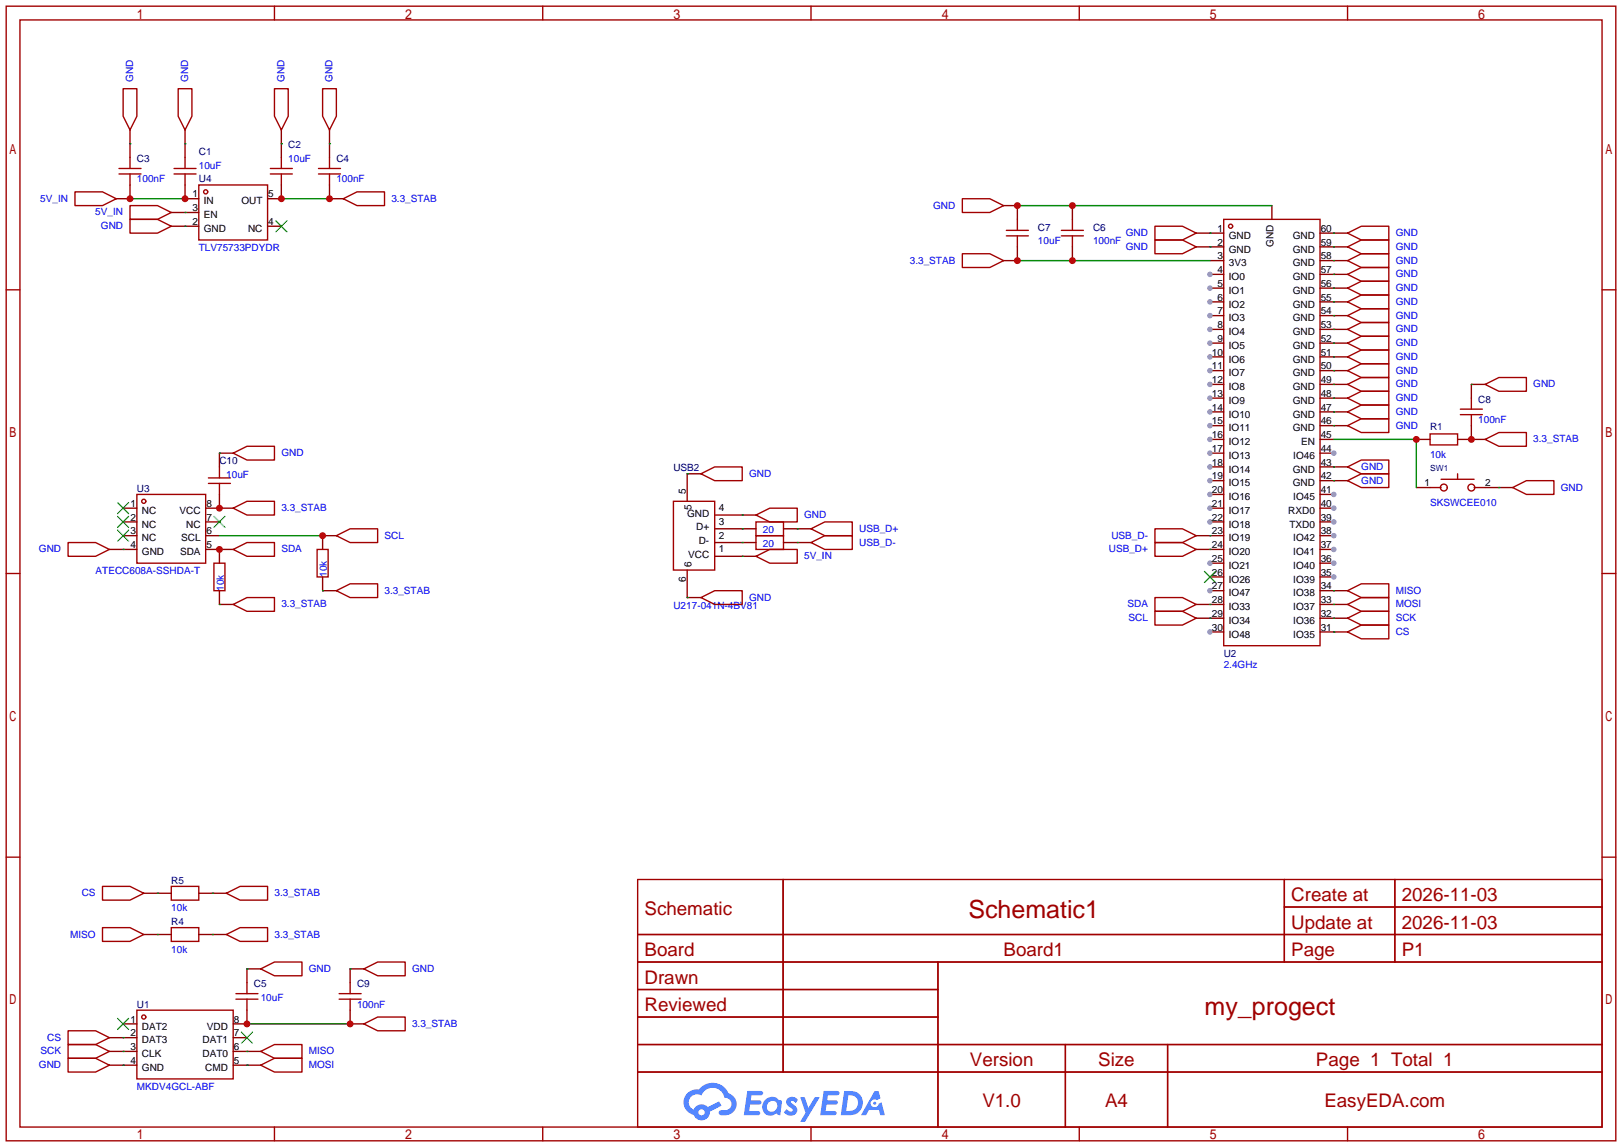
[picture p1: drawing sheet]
<svg xmlns="http://www.w3.org/2000/svg" width="299mm" height="212mm" viewBox="0 0 299 212" stroke-linecap="round" stroke-linejoin="round" font-family="sans-serif">
<g fill="none" stroke="#a10000" stroke-width=".25">
<path d="M1.1 1.1h297.2v209.6h-297.2zM3.7 3.7h292.1v204.5h-292.1zM50.7 1.1v2.6M100.2 1.1v2.6M149.7 1.1v2.6M199.3 1.1v2.6M248.8 1.1v2.6M1.1 53.5h2.6M295.8 53.5h2.5M1.1 105.9h2.6M295.8 105.9h2.5M1.1 158.3h2.6"/>
<path d="M295.8 158.3h2.5M117.7 172.6h178.1M117.7 162.4h178.1v45.8h-178.1zM117.7 177.7h178.1M144.6 162.4v35.6M173.2 177.7v30.5M237.1 162.4v15.3M237.1 167.5h58.7M257.5 162.4v15.3M117.7 182.8h55.5M117.7 192.9h178.1M117.7 187.8h55.5"/>
<path d="M117.7 198h178.1M196.7 192.9v15.3M215.6 192.9v15.3M50.7 208.2v2.5M100.2 208.2v2.5M149.7 208.2v2.5M199.3 208.2v2.5M248.8 208.2v2.5"/>
</g>
<g fill="#5487ff">
<path d="M145.5 202.8a1.3 1.3 0 0 1 1.8 .3l-.4 .6a.54 .54 0 0 0-.9-.2l.1 .2a1.58 1.58 0 0 1 1.1 1.6 1.43 1.43 0 0 1-2.5 .1l.5-.6a.64 .64 0 0 0 .5 .5 .64 .64 0 0 0 .7-.3l-.2-.2a1.6 1.6 0 0 1-1-1.6z"/>
<path d="M147.7 202.7h.9l.7 1.9 1.1-1.9h.9l-2.7 4.5h-.9l1-1.7z"/>
<path d="M138 201.5h1.6a1.31 1.31 0 0 1 1.2 .2 .4 .4 0 0 1-.3 .6h-1.8l-.1 .9h1.6a.4 .4 0 0 1 .4 .4 .4 .4 0 0 1-.4 .4h-1.7l-.2 1.2h.8a1.23 1.23 0 0 1 1.2 .2 .39 .39 0 0 1-.3 .6h-2.7z"/>
<path d="M152.1 201.5h1.6a1.32 1.32 0 0 1 1.3 .2 .39 .39 0 0 1-.4 .6h-1.7l-.2 .9h1.7a.4 .4 0 0 1 .3 .4 .4 .4 0 0 1-.4 .4h-1.7l-.2 1.2h.8a1.23 1.23 0 0 1 1.2 .2 .39 .39 0 0 1-.3 .6h-2.7z"/>
<path d="M161.5 201.5h.7l.4 1.3-.7 .4a.75 .75 0 0 0-1.1 .3 .75 .75 0 0 0 .5 1 .75 .75 0 0 0 .9-.6l.6-.3 .6 2.4h-.9l-.2-1h-1.9l-.5 1h-.9z"/>
<path d="M155.9 201.5l-.7 4.5h1.5a2.27 2.27 0 0 0 2.6-2.3 2.27 2.27 0 0 0-2.7-2.2zM156.6 202.3a1.5 1.5 0 0 1 1.8 1.5 1.5 1.5 0 0 1-1.9 1.4h-.3z"/>
<path d="M141.3 203.1a1.62 1.62 0 0 0-.4 2.1 1.62 1.62 0 0 0 2 .7l.4-.3 .3 .3 .5 .1 .3-2.5-.2-.3h-.4a1.58 1.58 0 0 0-2.5-.1zM141.9 203.6a.99 .99 0 0 1 1.6 .3 .99 .99 0 0 1-.9 1.4 .94 .94 0 0 1-1-.5 .94 .94 0 0 1 .3-1.2z"/>
<path d="M126.9 201.9a2.37 2.37 0 0 0 1.2 4 1.54 1.54 0 0 0 1.7 1 1.54 1.54 0 0 0 1.3-1.6l2.1-1.1-.5-.8-2 1.1a1.57 1.57 0 0 0-2.6 .4 1.5 1.5 0 0 1-.8-2.1 1.5 1.5 0 0 1 2.2-.5 2.23 2.23 0 0 1 2.3-1.4 2.23 2.23 0 0 1 2 1.8 1.16 1.16 0 0 1 1.2 1.1 1.16 1.16 0 0 1-1 1.3h-.7a.47 .47 0 0 0-.6 .3 .47 .47 0 0 0 .4 .6 2.23 2.23 0 0 0 2.3-.7 2.23 2.23 0 0 0 .4-2.3 2.16 2.16 0 0 0-1.3-1.1 3.2 3.2 0 0 0-5.4-.7l-1.2 .1zM129 205.4a.58 .58 0 0 1 1.1 0 .58 .58 0 0 1-1.1 0z"/>
<circle cx="161.5" cy="203.8" r=".28"/>
</g>
<g fill="none" stroke="#a10000" stroke-width=".25">
<path d="M225.9 40.5h17.8v78.8h-17.8zM25.3 186.6h17.8v12.7h-17.8z"/>
<circle cx="227.2" cy="41.8" r=".38"/>
<circle cx="26.5" cy="187.8" r=".38"/>
</g>
<path d="M223.4 43.1h2.5M223.4 45.6h2.5M223.4 48.1h2.5M223.4 50.7h2.5M22.7 189.1h2.6M22.7 191.6h2.6M22.7 194.2h2.6M22.7 196.7h2.6M43.1 189.1h2.5M43.1 191.6h2.5M43.1 194.2h2.5M43.1 196.7h2.5" fill="none" stroke="#870000" stroke-width=".25"/>
<path d="M21.7 188.1l2 2M23.7 188.1l-2 2M44.6 190.6l2 2.1M46.6 190.6l-2 2.1" fill="none" stroke="#3c3" stroke-width=".25"/>
<circle cx="223.4" cy="50.7" r=".51" fill="#999"/>
<path d="M223.4 53.2h2.5" fill="none" stroke="#870000" stroke-width=".25"/>
<circle cx="223.4" cy="53.2" r=".51" fill="#999"/>
<path d="M223.4 55.8h2.5" fill="none" stroke="#870000" stroke-width=".25"/>
<circle cx="223.4" cy="55.8" r=".51" fill="#999"/>
<path d="M223.4 58.3h2.5" fill="none" stroke="#870000" stroke-width=".25"/>
<circle cx="223.4" cy="58.3" r=".51" fill="#999"/>
<path d="M223.4 60.8h2.5" fill="none" stroke="#870000" stroke-width=".25"/>
<circle cx="223.4" cy="60.8" r=".51" fill="#999"/>
<path d="M223.4 63.4h2.5" fill="none" stroke="#870000" stroke-width=".25"/>
<circle cx="223.4" cy="63.4" r=".51" fill="#999"/>
<path d="M223.4 65.9h2.5" fill="none" stroke="#870000" stroke-width=".25"/>
<circle cx="223.4" cy="65.9" r=".51" fill="#999"/>
<path d="M223.4 68.5h2.5" fill="none" stroke="#870000" stroke-width=".25"/>
<circle cx="223.4" cy="68.5" r=".51" fill="#999"/>
<path d="M223.4 71h2.5" fill="none" stroke="#870000" stroke-width=".25"/>
<circle cx="223.4" cy="71" r=".51" fill="#999"/>
<path d="M223.4 73.5h2.5" fill="none" stroke="#870000" stroke-width=".25"/>
<circle cx="223.4" cy="73.5" r=".51" fill="#999"/>
<path d="M223.4 76.1h2.5" fill="none" stroke="#870000" stroke-width=".25"/>
<circle cx="223.4" cy="76.1" r=".51" fill="#999"/>
<path d="M223.4 78.6h2.5" fill="none" stroke="#870000" stroke-width=".25"/>
<circle cx="223.4" cy="78.6" r=".51" fill="#999"/>
<path d="M223.4 81.2h2.5" fill="none" stroke="#870000" stroke-width=".25"/>
<circle cx="223.4" cy="81.2" r=".51" fill="#999"/>
<path d="M223.4 83.7h2.5" fill="none" stroke="#870000" stroke-width=".25"/>
<circle cx="223.4" cy="83.7" r=".51" fill="#999"/>
<path d="M223.4 86.2h2.5" fill="none" stroke="#870000" stroke-width=".25"/>
<circle cx="223.4" cy="86.2" r=".51" fill="#999"/>
<path d="M223.4 88.8h2.5" fill="none" stroke="#870000" stroke-width=".25"/>
<circle cx="223.4" cy="88.8" r=".51" fill="#999"/>
<path d="M223.4 91.3h2.5" fill="none" stroke="#870000" stroke-width=".25"/>
<circle cx="223.4" cy="91.3" r=".51" fill="#999"/>
<path d="M223.4 93.9h2.5" fill="none" stroke="#870000" stroke-width=".25"/>
<circle cx="223.4" cy="93.9" r=".51" fill="#999"/>
<path d="M223.4 96.4h2.5" fill="none" stroke="#870000" stroke-width=".25"/>
<circle cx="223.4" cy="96.4" r=".51" fill="#999"/>
<path d="M223.4 98.9h2.5M223.4 101.5h2.5M223.4 104h2.5" fill="none" stroke="#870000" stroke-width=".25"/>
<circle cx="223.4" cy="104" r=".51" fill="#999"/>
<path d="M223.4 106.6h2.5M223.4 109.1h2.5" fill="none" stroke="#870000" stroke-width=".25"/>
<path d="M222.4 105.5l2 2.1M224.4 105.5l-2 2.1" fill="none" stroke="#3c3" stroke-width=".25"/>
<circle cx="223.4" cy="109.1" r=".51" fill="#999"/>
<path d="M223.4 111.6h2.5M223.4 114.2h2.5M223.4 116.7h2.5" fill="none" stroke="#870000" stroke-width=".25"/>
<circle cx="223.4" cy="116.7" r=".51" fill="#999"/>
<path d="M243.7 116.7h2.6M243.7 114.2h2.6M243.7 111.6h2.6M243.7 109.1h2.6M243.7 106.6h2.6" fill="none" stroke="#870000" stroke-width=".25"/>
<circle cx="246.3" cy="106.6" r=".51" fill="#999"/>
<path d="M243.7 104h2.6" fill="none" stroke="#870000" stroke-width=".25"/>
<circle cx="246.3" cy="104" r=".51" fill="#999"/>
<path d="M243.7 101.5h2.6" fill="none" stroke="#870000" stroke-width=".25"/>
<circle cx="246.3" cy="101.5" r=".51" fill="#999"/>
<path d="M243.7 98.9h2.6" fill="none" stroke="#870000" stroke-width=".25"/>
<circle cx="246.3" cy="98.9" r=".51" fill="#999"/>
<path d="M243.7 96.4h2.6" fill="none" stroke="#870000" stroke-width=".25"/>
<circle cx="246.3" cy="96.4" r=".51" fill="#999"/>
<path d="M243.7 93.9h2.6" fill="none" stroke="#870000" stroke-width=".25"/>
<circle cx="246.3" cy="93.9" r=".51" fill="#999"/>
<path d="M243.7 91.3h2.6" fill="none" stroke="#870000" stroke-width=".25"/>
<circle cx="246.3" cy="91.3" r=".51" fill="#999"/>
<path d="M243.7 88.8h2.6M243.7 86.2h2.6M243.7 83.7h2.6" fill="none" stroke="#870000" stroke-width=".25"/>
<circle cx="246.3" cy="83.7" r=".51" fill="#999"/>
<g fill="none" stroke="#870000" stroke-width=".25">
<path d="M24 34.2v2.5h-2.5M24 24v5.1M31.6 39.2h5.1M34.2 34.2v2.5h2.5M34.2 24v5.1M51.9 34.2v2.5h-2.5M51.9 24v5.1M60.8 34.2v2.5h2.6M60.8 24v5.1M185.3 38h2.5v2.5M198 38v2.5M234.8 38v2.5"/>
<path d="M31.6 41.8h5.1M49.4 41.8h2.5M187.8 45.6v2.5h-2.5M198 45.6v2.5M220.9 45.6h2.5M220.9 43.1h2.5M243.7 58.3h5.1M243.7 55.8h5.1M243.7 53.2h5.1M243.7 50.7h5.1M243.7 48.1h5.1M243.7 45.6h5.1"/>
<path d="M243.7 43.1h5.1M243.7 78.6h5.1M243.7 76.1h5.1M243.7 73.5h5.1M243.7 71h5.1M243.7 68.5h5.1M243.7 65.9h5.1M243.7 63.4h5.1M243.7 60.8h5.1M271.7 78.6v2.6M274.2 71h-2.5v2.5M22.7 98.9h2.6"/>
<path d="M22.7 93.9h2.6M22.7 96.4h2.6M38 98.9h2.5M38 93.9h5.1M38 96.4h2.5M40.5 91.3v2.6M43.1 83.7h-2.6v2.5M62.1 98.9h-2.5v2.6M129.4 87.5h-2.5v5.1M132 97.7h7.6M132 95.1h7.6M144.7 97.7h5"/>
<path d="M220.9 98.9h2.5M243.7 81.2h2.6M246.3 88.8h2.5M246.3 86.2h2.5M261.5 81.2h2.5M261.5 90h2.5M269.1 81.2h5.1M274.2 90h5.1M20.2 101.5h5.1M38 101.5h5.1M40.5 109.1v2.5h2.6M40.5 101.5v2.5"/>
<path d="M59.6 106.6v2.5h2.5M126.9 105.3v5.1h2.5M132 102.7h7.6M132 100.2h7.6M144.7 100.2h5M220.9 101.5h2.5M220.9 114.2h2.5M220.9 111.6h2.5M246.3 116.7h2.5M246.3 114.2h2.5M246.3 111.6h2.5M246.3 109.1h2.5"/>
<path d="M26.5 172.6h5.1M26.5 165h5.1M36.7 172.6h5.1M36.7 165h5.1M48.1 178.9h-2.5v2.6M67.2 178.9h-2.6v2.6M20.2 196.7h2.5M20.2 191.6h2.5M20.2 194.2h2.5M45.6 196.7h2.5M45.6 186.6v2.5M45.6 194.2h2.5"/>
<path d="M64.6 186.6v2.5h2.6"/>
</g>
<g fill="none" stroke="#a10000" stroke-width=".25">
<path d="M22.7 16.4h2.6v5.1l-1.3 2.5-1.3-2.5zM32.9 16.4h2.5v5.1l-1.2 2.5-1.3-2.5zM50.7 16.4h2.5v5.1l-1.3 2.5-1.2-2.5zM59.6 16.4h2.5v5.1l-1.3 2.5-1.2-2.5zM13.8 35.4h5.1l2.6 1.3-2.6 1.3h-5.1zM22 32.1h4M22 31.1h4M24 38h5.1l2.5 1.2-2.5 1.3h-5.1zM24 29.1v2M24 32.1v2.1M32.1 32.1h4.1M32.1 31.1h4.1"/>
<path d="M34.2 29.1v2M34.2 32.1v2.1M36.7 34.2h12.7v10.1h-12.7zM49.9 32.1h4.1M49.9 31.1h4.1M51.9 29.1v2M51.9 32.1v2.1M58.8 32.1h4.1M58.8 31.1h4.1M60.8 29.1v2M60.8 32.1v2.1M63.4 36.7l2.5-1.3h5.1v2.6h-5.1z"/>
<path d="M177.7 36.7h5.1l2.5 1.3-2.5 1.2h-5.1zM24 40.5h5.1l2.5 1.3-2.5 1.3h-5.1zM177.7 46.9h5.1l2.5 1.2-2.5 1.3h-5.1zM185.8 43.6h4.1M185.8 42.5h4.1M187.8 40.5v2M187.8 43.6v2M196 43.6h4M196 42.5h4M198 40.5v2M198 43.6v2M213.2 41.8h5.1l2.6 1.3-2.6 1.2h-5.1z"/>
<path d="M213.2 44.3h5.1l2.6 1.3-2.6 1.3h-5.1zM248.8 58.3l2.5-1.3h5.1v2.6h-5.1zM248.8 55.8l2.5-1.3h5.1v2.5h-5.1zM248.8 53.2l2.5-1.3h5.1v2.6h-5.1zM248.8 50.7l2.5-1.3h5.1v2.5h-5.1zM248.8 48.1l2.5-1.2h5.1v2.5h-5.1zM248.8 45.6l2.5-1.3h5.1v2.6h-5.1zM248.8 43.1l2.5-1.3h5.1v2.5h-5.1zM248.8 78.6l2.5-1.3h5.1v2.6h-5.1zM248.8 76.1l2.5-1.3h5.1v2.5h-5.1zM248.8 73.5l2.5-1.2h5.1v2.5h-5.1zM248.8 71l2.5-1.3h5.1v2.6h-5.1z"/>
<path d="M248.8 68.5l2.5-1.3h5.1v2.5h-5.1zM248.8 65.9l2.5-1.3h5.1v2.6h-5.1zM248.8 63.4l2.5-1.3h5.1v2.5h-5.1zM248.8 60.8l2.5-1.2h5.1v2.5h-5.1zM269.6 75.6h4.1M269.6 76.6h4.1M271.7 73.5v2.1M271.7 76.6v2M274.2 71l2.5-1.3h5.1v2.6h-5.1zM25.3 91.3h12.7v12.7h-12.7zM38.5 89.3h4M38.5 88.3h4"/>
<path d="M40.5 86.2v2.1M40.5 89.3v2M43.1 93.9l2.5-1.3h5.1v2.5h-5.1zM43.1 83.7l2.5-1.3h5.1v2.6h-5.1zM62.1 98.9l2.5-1.2h5.1v2.5h-5.1zM124.3 92.6h7.7v12.7h-7.7zM129.4 87.5l2.6-1.3h5v2.6h-5zM139.6 98.9h5.1v2.6h-5.1zM139.6 96.4h5.1v2.5h-5.1zM139.6 95.1l2.5-1.2h5.1v2.5h-5.1zM149.7 97.7l2.6-1.3h5.1v2.5h-5.1zM213.2 97.7h5.1l2.6 1.2-2.6 1.3h-5.1z"/>
<path d="M248.8 88.8l2.5-1.3h5.1v2.5h-5.1zM248.8 86.2l2.5-1.2h5.1v2.5h-5.1zM264 80.1h5.1v2.1h-5.1zM264 90h2.1M266.1 88.5h6.1M269.1 87.5v1M272.2 90h2M274.2 81.2l2.5-1.3h5.1v2.5h-5.1zM279.3 90l2.5-1.2h5.1v2.5h-5.1zM12.6 100.2h5.1l2.5 1.3-2.5 1.2h-5.1zM39.5 104h2v5.1h-2zM43.1 101.5l2.5-1.3h5.1v2.5h-5.1z"/>
<path d="M43.1 111.6l2.5-1.2h5.1v2.5h-5.1zM58.5 101.5h2.1v5.1h-2.1zM62.1 109.1l2.5-1.3h5.1v2.6h-5.1zM129.4 110.4l2.6-1.3h5v2.5h-5zM139.6 102.7l2.5-1.2h5.1v2.5h-5.1zM149.7 100.2l2.6-1.3h5.1v2.6h-5.1zM213.2 100.2h5.1l2.6 1.3-2.6 1.2h-5.1zM213.2 110.4h5.1l2.6 1.2-2.6 1.3h-5.1zM213.2 112.9h5.1l2.6 1.3-2.6 1.2h-5.1zM248.8 116.7l2.5-1.3h5.1v2.6h-5.1zM248.8 114.2l2.5-1.3h5.1v2.5h-5.1zM248.8 111.6l2.5-1.2h5.1v2.5h-5.1z"/>
<path d="M248.8 109.1l2.5-1.3h5.1v2.6h-5.1zM18.9 163.7h5.1l2.5 1.3-2.5 1.2h-5.1zM18.9 171.3h5.1l2.5 1.3-2.5 1.3h-5.1zM31.6 171.3h5.1v2.6h-5.1zM31.6 163.7h5.1v2.5h-5.1zM41.8 165l2.5-1.3h5.1v2.5h-5.1zM41.8 172.6l2.5-1.3h5.1v2.6h-5.1zM48.1 178.9l2.6-1.2h5.1v2.5h-5.1zM67.2 178.9l2.5-1.2h5.1v2.5h-5.1zM12.6 195.5h5.1l2.5 1.2-2.5 1.3h-5.1zM12.6 190.4h5.1l2.5 1.2-2.5 1.3h-5.1zM12.6 192.9h5.1l2.5 1.3-2.5 1.3h-5.1z"/>
<path d="M43.6 184.5h4M43.6 183.5h4M45.6 181.5v2M45.6 184.5v2.1M48.1 196.7l2.6-1.2h5.1v2.5h-5.1zM48.1 194.2l2.6-1.3h5.1v2.6h-5.1zM62.6 184.5h4.1M62.6 183.5h4.1M64.6 181.5v2M64.6 184.5v2.1M67.2 189.1l2.5-1.3h5.1v2.6h-5.1z"/>
<circle cx="38" cy="35.4" r=".38"/>
<circle cx="26.5" cy="92.6" r=".38"/>
<circle cx="266.6" cy="90" r=".63"/>
<circle cx="271.7" cy="90" r=".63"/>
</g>
<path d="M50.9 40.8l2.1 2M53 40.8l-2.1 2M21.7 92.8l2 2.1M21.7 95.4l2 2M21.7 97.9l2 2M23.7 92.8l-2 2.1M23.7 95.4l-2 2M23.7 97.9l-2 2M39.5 95.4l2 2M41.5 95.4l-2 2" fill="none" stroke="#3c3" stroke-width=".25"/>
<g fill="none" stroke="#008700" stroke-width=".25">
<path d="M24 36.7h10.2M223.4 43.1h.1M223.4 45.6h.1M246.3 58.3h.1M246.3 55.8h.1M246.3 53.2h.1M246.3 50.7h.1M246.3 48.1h.1M246.3 45.6h.1M246.3 43.1h.1M246.3 78.6h.1M246.3 76.1h.1"/>
<path d="M246.3 73.5h.1M246.3 71h.1M246.3 68.5h.1M246.3 65.9h.1M246.3 63.4h.1M246.3 60.8h.1M137 95.1h.1M246.3 88.8h.1M246.3 86.2h.1M137 102.7h.1"/>
</g>
<g fill="#c00">
<circle cx="24" cy="36.7" r=".63"/>
<circle cx="34.2" cy="36.7" r=".63"/>
</g>
<path d="M51.9 36.7h8.9M34.2 41.8h.1" fill="none" stroke="#008700" stroke-width=".25"/>
<g fill="#c00">
<circle cx="60.8" cy="36.7" r=".63"/>
<circle cx="51.9" cy="36.7" r=".63"/>
</g>
<path d="M187.8 48.1h35.6" fill="none" stroke="#008700" stroke-width=".25"/>
<g fill="#c00">
<circle cx="198" cy="48.1" r=".63"/>
<circle cx="187.8" cy="48.1" r=".63"/>
</g>
<path d="M45.6 189.1h19" fill="none" stroke="#008700" stroke-width=".25"/>
<g fill="#c00">
<circle cx="45.6" cy="189.1" r=".63"/>
<circle cx="64.6" cy="189.1" r=".63"/>
</g>
<path d="M24 26.5h.1M34.2 39.2h.1M34.2 26.5h.1M51.9 26.5h.1M60.8 26.5h.1M187.8 38h47M45.6 178.9h.1M22.7 196.7h.1" fill="none" stroke="#008700" stroke-width=".25"/>
<g fill="#c00">
<circle cx="198" cy="38" r=".63"/>
<circle cx="187.8" cy="38" r=".63"/>
</g>
<path d="M246.3 81.2h15.2v8.8" fill="none" stroke="#008700" stroke-width=".25"/>
<circle cx="261.5" cy="81.2" r=".63" fill="#c00"/>
<path d="M271.7 81.2h.1" fill="none" stroke="#008700" stroke-width=".25"/>
<circle cx="271.7" cy="81.2" r=".63" fill="#c00"/>
<g fill="none" stroke="#008700" stroke-width=".25">
<path d="M271.7 71h.1M40.5 93.9h.1M126.9 87.5h.1M137 97.7h.1M147.2 97.7h.1M223.4 98.9h.1M276.7 90h.1M22.7 101.5h.1M126.9 110.4h.1M137 100.2h.1M147.2 100.2h.1M223.4 101.5h.1"/>
<path d="M246.3 116.7h.1M246.3 114.2h.1M246.3 111.6h.1M246.3 109.1h.1M29.1 165h.1M29.1 172.6h.1M39.2 165h.1M39.2 172.6h.1M64.6 178.9h.1M22.7 191.6h.1M22.7 194.2h.1M45.6 196.7h.1"/>
<path d="M45.6 194.2h.1"/>
</g>
<circle cx="40.5" cy="93.9" r=".63" fill="#c00"/>
<path d="M40.5 98.9h19.1" fill="none" stroke="#008700" stroke-width=".25"/>
<circle cx="59.6" cy="98.9" r=".63" fill="#c00"/>
<path d="M40.5 101.5h.1" fill="none" stroke="#008700" stroke-width=".25"/>
<circle cx="40.5" cy="101.5" r=".63" fill="#c00"/>
<path d="M40.5 83.7h.1M40.5 111.6h.1M59.6 109.1h.1M223.4 111.6h.1M223.4 114.2h.1" fill="none" stroke="#008700" stroke-width=".25"/>
<g font-size="4.6" fill="#a00000">
<text x="178.8" y="169.6">Schematic1</text>
<text x="222.4" y="187.4">my_progect</text>
</g>
<g font-size="3.5" fill="#a00000">
<text x="238.4" y="166.4">Create at</text>
<text x="258.8" y="166.4">2026-11-03</text>
<text x="119" y="169">Schematic</text>
<text x="238.4" y="171.5">Update at</text>
<text x="258.8" y="171.5">2026-11-03</text>
<text x="119" y="176.6">Board</text>
<text x="185.3" y="176.6">Board1</text>
<text x="238.4" y="176.6">Page</text>
<text x="258.8" y="176.6">P1</text>
<text x="119" y="181.7">Drawn</text>
<text x="119" y="186.7">Reviewed</text>
<text x="179.1" y="196.9">Version</text>
<text x="202.8" y="196.9">Size</text>
<text x="243" y="196.9">Page 1 Total 1</text>
<text x="181.4" y="204.5">V1.0</text>
<text x="204" y="204.5">A4</text>
<text x="244.5" y="204.5">EasyEDA.com</text>
</g>
<g font-size="1.8" fill="#00f">
<text x="24.6" y="15.1" transform="rotate(-90 24.6 15.1)">GND</text>
<text x="34.7" y="15.1" transform="rotate(-90 34.7 15.1)">GND</text>
<text x="52.5" y="15.1" transform="rotate(-90 52.5 15.1)">GND</text>
<text x="61.4" y="15.1" transform="rotate(-90 61.4 15.1)">GND</text>
<text x="53.2" y="29.9">10uF</text>
<text x="25.3" y="33.7">100nF</text>
<text x="36.7" y="31.2">10uF</text>
<text x="62.1" y="33.7">100nF</text>
<text x="7.4" y="37.3">5V_IN</text>
<text x="17.6" y="39.8">5V_IN</text>
<text x="72.3" y="37.3">3.3_STAB</text>
<text x="172.3" y="38.5">GND</text>
<text x="18.6" y="42.3">GND</text>
<text x="36.7" y="46.4">TLV75733PDYDR</text>
<text x="191.6" y="45.1">10uF</text>
<text x="201.8" y="45.1">100nF</text>
<text x="207.9" y="43.6">GND</text>
<text x="207.9" y="46.1">GND</text>
<text x="257.7" y="46.1">GND</text>
<text x="257.7" y="43.6">GND</text>
<text x="168" y="48.7">3.3_STAB</text>
<text x="257.7" y="53.8">GND</text>
<text x="257.7" y="51.2">GND</text>
<text x="257.7" y="48.7">GND</text>
<text x="257.7" y="58.8">GND</text>
<text x="257.7" y="56.3">GND</text>
<text x="257.7" y="63.9">GND</text>
<text x="257.7" y="61.4">GND</text>
<text x="257.7" y="71.5">GND</text>
<text x="257.7" y="69">GND</text>
<text x="257.7" y="66.5">GND</text>
<text x="283.1" y="71.5">GND</text>
<text x="257.7" y="76.6">GND</text>
<text x="257.7" y="74.1">GND</text>
<text x="257.7" y="79.2">GND</text>
<text x="272.9" y="78.2">100nF</text>
<text x="283.1" y="81.7">3.3_STAB</text>
<text x="41.8" y="88.3">10uF</text>
<text x="51.9" y="84.2">GND</text>
<text x="138.3" y="88.1">GND</text>
<text x="251.3" y="89.3">GND</text>
<text x="251.3" y="86.8">GND</text>
<text x="264" y="84.5">10k</text>
<text x="51.9" y="94.4">3.3_STAB</text>
<text x="148.5" y="95.7">GND</text>
<text x="264" y="93.4">SKSWCEE010</text>
<text x="288.2" y="90.6">GND</text>
<text x="71" y="99.5">SCL</text>
<text x="140.8" y="101">20</text>
<text x="140.8" y="98.5">20</text>
<text x="158.6" y="98.2">USB_D+</text>
<text x="158.6" y="100.8">USB_D-</text>
<text x="205.2" y="99.5">USB_D-</text>
<text x="7.2" y="102">GND</text>
<text x="17.7" y="106.1">ATECC608A-SSHDA-T</text>
<text x="51.9" y="102">SDA</text>
<text x="60.4" y="106.6" transform="rotate(-90 60.4 106.6)">10k</text>
<text x="148.5" y="103.3">5V_IN</text>
<text x="204.7" y="102">USB_D+</text>
<text x="41.3" y="109.1" transform="rotate(-90 41.3 109.1)">10k</text>
<text x="51.9" y="112.2">3.3_STAB</text>
<text x="71" y="109.6">3.3_STAB</text>
<text x="124.3" y="112.4">U217-041N-4BV81</text>
<text x="138.3" y="110.9">GND</text>
<text x="208.2" y="112.2">SDA</text>
<text x="257.7" y="112.2">MOSI</text>
<text x="257.7" y="109.6">MISO</text>
<text x="208.4" y="114.7">SCL</text>
<text x="257.7" y="117.3">CS</text>
<text x="257.7" y="114.7">SCK</text>
<text x="225.9" y="123.4">2.4GHz</text>
<text x="15.1" y="165.5">CS</text>
<text x="50.7" y="165.5">3.3_STAB</text>
<text x="12.9" y="173.1">MISO</text>
<text x="31.6" y="168.3">10k</text>
<text x="50.7" y="173.1">3.3_STAB</text>
<text x="31.6" y="175.9">10k</text>
<text x="57" y="179.5">GND</text>
<text x="76.1" y="179.5">GND</text>
<text x="48.1" y="184.8">10uF</text>
<text x="65.9" y="186.1">100nF</text>
<text x="76.1" y="189.7">3.3_STAB</text>
<text x="7.2" y="197.3">GND</text>
<text x="7.5" y="194.7">SCK</text>
<text x="8.7" y="192.2">CS</text>
<text x="57" y="197.3">MOSI</text>
<text x="57" y="194.7">MISO</text>
<text x="25.3" y="201.3">MKDV4GCL-ABF</text>
</g>
<g font-size="1.8" fill="#000080">
<text x="25.3" y="29.9">C3</text>
<text x="36.7" y="28.6">C1</text>
<text x="53.2" y="27.4">C2</text>
<text x="62.1" y="29.9">C4</text>
<text x="36.7" y="33.7">U4</text>
<text x="191.6" y="42.6">C7</text>
<text x="201.8" y="42.6">C6</text>
<text x="272.9" y="74.3">C8</text>
<text x="264" y="79.4">R1</text>
<text x="40.5" y="85.8">C10</text>
<text x="124.3" y="87">USB2</text>
<text x="25.3" y="90.9">U3</text>
<text x="225.9" y="121.3">U2</text>
<text x="31.6" y="163.2">R5</text>
<text x="31.6" y="170.9">R4</text>
<text x="46.9" y="182.3">C5</text>
<text x="65.9" y="182.3">C9</text>
<text x="25.3" y="186.1">U1</text>
</g>
<g font-size="1.8">
<text x="35.5" y="36.5">1</text>
<text x="35.5" y="41.6">2</text>
<text x="35.5" y="39">3</text>
<text x="37.6" y="37.7">IN</text>
<text x="37.6" y="40.3">EN</text>
<text x="44.6" y="37.7">OUT</text>
<text x="49.5" y="41.6">4</text>
<text x="49.5" y="36.5">5</text>
<text x="37.6" y="42.8">GND</text>
<text x="45.8" y="42.8">NC</text>
<text x="224.8" y="42.8">1</text>
<text x="224.8" y="45.4">2</text>
<text x="224.8" y="47.9">3</text>
<text x="226.9" y="44.1">GND</text>
<text x="226.9" y="46.6">GND</text>
<text x="235.1" y="45.6" transform="rotate(-90 235.1 45.6)">GND</text>
<text x="238.7" y="46.6">GND</text>
<text x="238.7" y="44.1">GND</text>
<text x="243.8" y="47.9">58</text>
<text x="243.8" y="45.4">59</text>
<text x="243.8" y="42.8">60</text>
<text x="224.8" y="50.4">4</text>
<text x="224.8" y="53">5</text>
<text x="226.9" y="49.2">3V3</text>
<text x="226.9" y="51.7">IO0</text>
<text x="238.7" y="51.7">GND</text>
<text x="238.7" y="49.2">GND</text>
<text x="243.8" y="53">56</text>
<text x="243.8" y="50.4">57</text>
<text x="224.8" y="55.5">6</text>
<text x="224.8" y="58.1">7</text>
<text x="226.9" y="54.3">IO1</text>
<text x="226.9" y="56.8">IO2</text>
<text x="226.9" y="59.3">IO3</text>
<text x="238.7" y="59.3">GND</text>
<text x="238.7" y="56.8">GND</text>
<text x="238.7" y="54.3">GND</text>
<text x="243.8" y="58.1">54</text>
<text x="243.8" y="55.5">55</text>
<text x="223.8" y="65.7">10</text>
<text x="224.8" y="60.6">8</text>
<text x="224.8" y="63.1">9</text>
<text x="226.9" y="61.9">IO4</text>
<text x="226.9" y="64.4">IO5</text>
<text x="238.7" y="64.4">GND</text>
<text x="238.7" y="61.9">GND</text>
<text x="243.8" y="65.7">51</text>
<text x="243.8" y="63.1">52</text>
<text x="243.8" y="60.6">53</text>
<text x="223.8" y="68.2">11</text>
<text x="223.8" y="70.8">12</text>
<text x="226.9" y="67">IO6</text>
<text x="226.9" y="69.5">IO7</text>
<text x="238.7" y="69.5">GND</text>
<text x="238.7" y="67">GND</text>
<text x="243.8" y="70.8">49</text>
<text x="243.8" y="68.2">50</text>
<text x="223.8" y="73.3">13</text>
<text x="223.8" y="75.8">14</text>
<text x="226.9" y="72">IO8</text>
<text x="226.9" y="74.6">IO9</text>
<text x="226.9" y="77.1">IO10</text>
<text x="238.7" y="77.1">GND</text>
<text x="238.7" y="74.6">GND</text>
<text x="238.7" y="72">GND</text>
<text x="243.8" y="75.8">47</text>
<text x="243.8" y="73.3">48</text>
<text x="223.8" y="78.4">15</text>
<text x="223.8" y="80.9">16</text>
<text x="223.8" y="83.5">17</text>
<text x="226.9" y="79.7">IO11</text>
<text x="226.9" y="82.2">IO12</text>
<text x="238.7" y="79.7">GND</text>
<text x="240.2" y="82.2">EN</text>
<text x="243.8" y="83.5">44</text>
<text x="243.8" y="80.9">45</text>
<text x="243.8" y="78.4">46</text>
<text x="223.8" y="86">18</text>
<text x="223.8" y="88.5">19</text>
<text x="226.9" y="84.7">IO13</text>
<text x="226.9" y="87.3">IO14</text>
<text x="226.9" y="89.8">IO15</text>
<text x="238.7" y="89.8">GND</text>
<text x="238.7" y="87.3">GND</text>
<text x="238.8" y="84.7">IO46</text>
<text x="243.8" y="88.5">42</text>
<text x="243.8" y="86">43</text>
<text x="263" y="89.8">1</text>
<text x="274.2" y="89.8">2</text>
<text x="24.1" y="93.6">1</text>
<text x="26.2" y="94.9">NC</text>
<text x="33.1" y="94.9">VCC</text>
<text x="38.1" y="93.6">8</text>
<text x="126.6" y="91.3" transform="rotate(-90 126.6 91.3)">5</text>
<text x="126.9" y="95.4">GND</text>
<text x="127.7" y="94.1" transform="rotate(-90 127.7 94.1)">5</text>
<text x="132.7" y="94.4">4</text>
<text x="223.8" y="91.1">20</text>
<text x="223.8" y="93.6">21</text>
<text x="226.9" y="92.4">IO16</text>
<text x="226.9" y="94.9">IO17</text>
<text x="237.8" y="94.9">RXD0</text>
<text x="238.8" y="92.4">IO45</text>
<text x="243.8" y="93.6">40</text>
<text x="243.8" y="91.1">41</text>
<text x="24.1" y="96.2">2</text>
<text x="24.1" y="98.7">3</text>
<text x="24.1" y="101.2">4</text>
<text x="26.2" y="97.4">NC</text>
<text x="26.2" y="100">NC</text>
<text x="33.4" y="100">SCL</text>
<text x="34.4" y="97.4">NC</text>
<text x="38.1" y="101.2">5</text>
<text x="38.1" y="98.7">6</text>
<text x="38.1" y="96.2">7</text>
<text x="128.5" y="98">D+</text>
<text x="129" y="100.5">D-</text>
<text x="132.7" y="99.5">2</text>
<text x="132.7" y="96.9">3</text>
<text x="223.8" y="96.2">22</text>
<text x="223.8" y="98.7">23</text>
<text x="223.8" y="101.2">24</text>
<text x="226.9" y="97.4">IO18</text>
<text x="226.9" y="100">IO19</text>
<text x="238.1" y="97.4">TXD0</text>
<text x="238.8" y="100">IO42</text>
<text x="243.8" y="101.2">37</text>
<text x="243.8" y="98.7">38</text>
<text x="243.8" y="96.2">39</text>
<text x="26.2" y="102.5">GND</text>
<text x="33.2" y="102.5">SDA</text>
<text x="126.6" y="107.6" transform="rotate(-90 126.6 107.6)">6</text>
<text x="127.1" y="103">VCC</text>
<text x="127.7" y="104.8" transform="rotate(-90 127.7 104.8)">6</text>
<text x="132.7" y="102">1</text>
<text x="223.8" y="103.8">25</text>
<text x="223.8" y="106.3">26</text>
<text x="226.9" y="102.5">IO20</text>
<text x="226.9" y="105.1">IO21</text>
<text x="226.9" y="107.6">IO26</text>
<text x="238.8" y="107.6">IO39</text>
<text x="238.8" y="105.1">IO40</text>
<text x="238.8" y="102.5">IO41</text>
<text x="243.8" y="106.3">35</text>
<text x="243.8" y="103.8">36</text>
<text x="223.8" y="108.9">27</text>
<text x="223.8" y="111.4">28</text>
<text x="223.8" y="113.9">29</text>
<text x="226.9" y="110.1">IO47</text>
<text x="226.9" y="112.7">IO33</text>
<text x="238.8" y="112.7">IO37</text>
<text x="238.8" y="110.1">IO38</text>
<text x="243.8" y="113.9">32</text>
<text x="243.8" y="111.4">33</text>
<text x="243.8" y="108.9">34</text>
<text x="223.8" y="116.5">30</text>
<text x="226.9" y="115.2">IO34</text>
<text x="226.9" y="117.8">IO48</text>
<text x="238.8" y="117.8">IO35</text>
<text x="238.8" y="115.2">IO36</text>
<text x="243.8" y="116.5">31</text>
<text x="24.1" y="188.9">1</text>
<text x="24.1" y="191.4">2</text>
<text x="26.2" y="190.1">DAT2</text>
<text x="38.2" y="190.1">VDD</text>
<text x="43.2" y="191.4">7</text>
<text x="43.2" y="188.9">8</text>
<text x="24.1" y="194">3</text>
<text x="24.1" y="196.5">4</text>
<text x="26.2" y="192.7">DAT3</text>
<text x="26.2" y="195.2">CLK</text>
<text x="26.2" y="197.8">GND</text>
<text x="37.4" y="195.2">DAT0</text>
<text x="37.4" y="192.7">DAT1</text>
<text x="37.9" y="197.8">CMD</text>
<text x="43.2" y="196.5">5</text>
<text x="43.2" y="194">6</text>
</g>
<text font-size="1.6" fill="#000080" x="264" y="87">SW1</text>
</svg>
